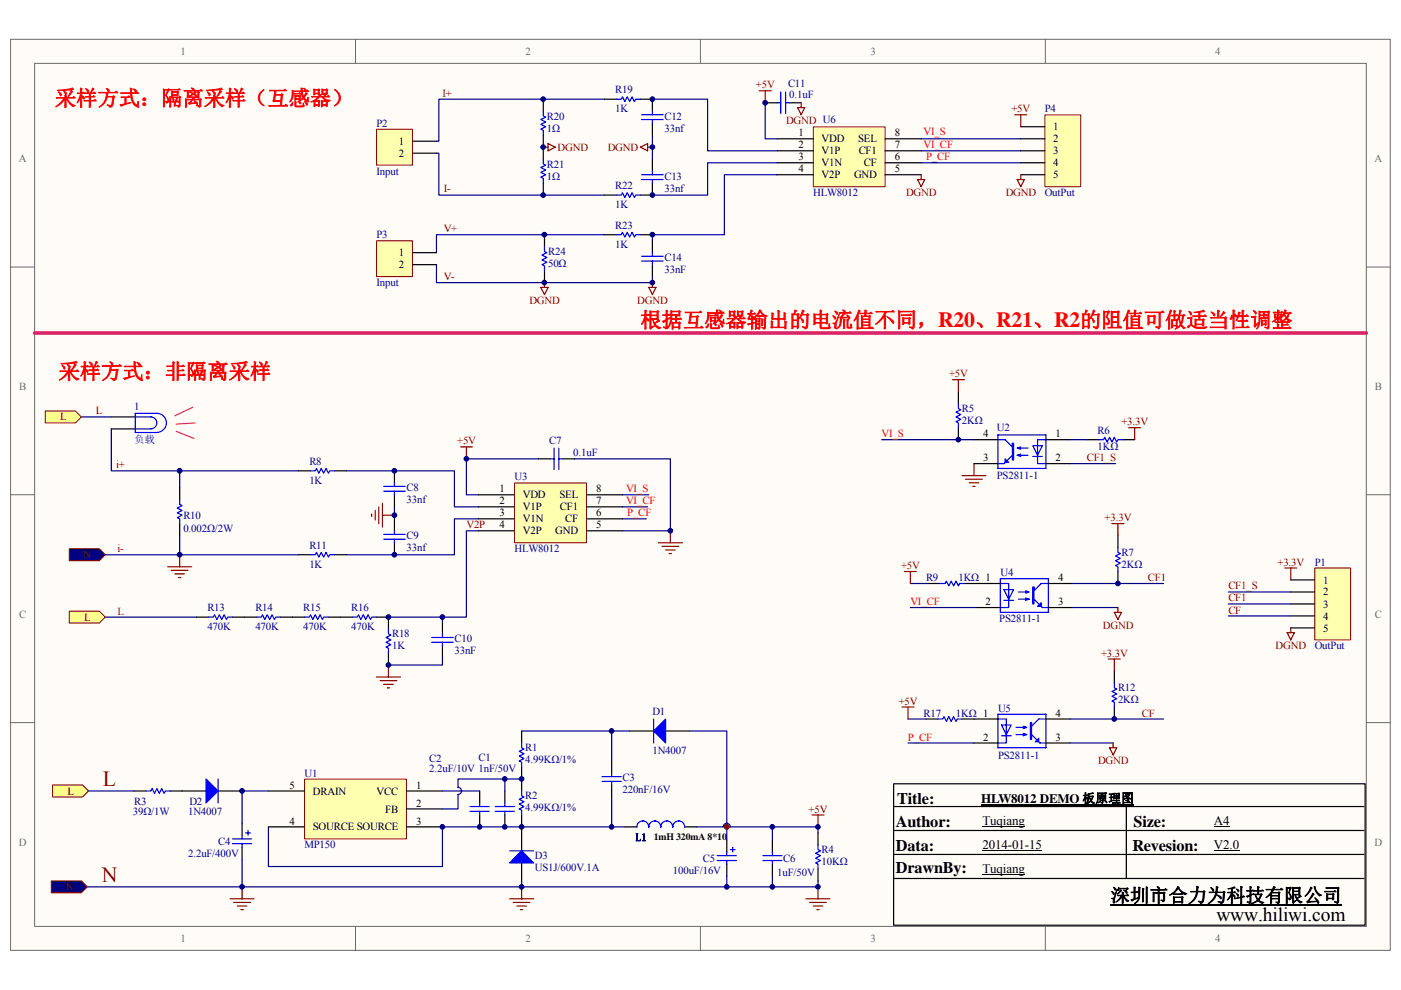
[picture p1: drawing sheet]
<svg xmlns="http://www.w3.org/2000/svg" width="297mm" height="210mm" viewBox="0 0 297 210" stroke-linecap="round" stroke-linejoin="round" font-family="sans-serif">
<path d="M2.3 8.4h292.5v193.2h-292.5z" fill="#fffcf8"/>
<path d="M2.2 8.3h292.6v193.3h-292.6z" fill="none" stroke="#696969" stroke-width=".21"/>
<path d="M7.4 13.5h282.3v183h-282.3z" fill="#fffcf8"/>
<g fill="none" stroke="#696969" stroke-width=".21">
<path d="M7.3 13.4h282.4v183.1h-282.4zM75.4 8.3v5.1M148.5 8.3v5.1M221.6 8.3v5.1M2.2 56.6h5.1M289.7 56.6h5.1M2.2 104.9h5.1M289.7 104.9h5.1M2.2 153.3h5.1M289.7 153.3h5.1M75.4 196.5v5.1M148.5 196.5v5.1"/>
<path d="M221.6 196.5v5.1"/>
</g>
<circle cx="154.1" cy="175.4" r=".49" fill="#000080" stroke="#000080" stroke-width=".21"/>
<path d="M28.4 167.8h2.6M36.1 167.8h7.6M46.2 167.8h5.1M189.5 176.1h99.7M189.5 171.1h99.7M238.8 171.1v15.2M189.5 181.2h99.7M189.5 186.3h99.7" fill="none" stroke="#000" stroke-width=".25"/>
<path d="M235.5 191.9h49" fill="none" stroke="#000" stroke-width=".38"/>
<path d="M208.3 175.4h9M257.4 175.4h3.3M208.3 180.4h12.6M208.3 185.5h9M257.4 180.4h5.3" fill="none" stroke="#000" stroke-width=".21"/>
<path d="M172.2 172.8h2.5M173.4 172.8v2.6M170.9 190.6h5.1M171.7 191.4h3.5M172.4 192.2h2.1M173.2 192.9h.5M173.4 188.1v2.5" fill="none" stroke="#800000" stroke-width=".25"/>
<path d="M31 167.8h1l.3-.5 .5 1 .5-1 .5 1 .5-1 .5 1 .2-.5h1.1M46.2 165.2v5.1" fill="none" stroke="#00f" stroke-width=".25"/>
<path d="M43.7 165.2l2.5 2.6-2.5 2.5z" fill="#00f" stroke="#00f" stroke-width=".25"/>
<path d="M11.1 166.5h6.4l1.3 1.3-1.3 1.2h-6.4z" fill-rule="evenodd" fill="#ffff80" stroke="#800000" stroke-width=".21"/>
<path d="M10.9 186.8h6.3l1.3 1.3-1.3 1.3h-6.3z" fill-rule="evenodd" fill="#000080" stroke="#800000" stroke-width=".21"/>
<path d="M110.6 155v2.6M101.7 167.8v2.5M101.7 172.8v2.6M110.6 162.7v5.1M110.6 172.8v2.6" fill="none" stroke="#000" stroke-width=".25"/>
<path d="M110.6 157.6v1l.5 .3-1 .5 1 .5-1 .5 1 .5-1 .5 .5 .2v1.1M99.6 172.1h4.1M99.6 171.1h4.1M101.7 170.3v.8M101.7 172.1v.7M110.6 167.8v1l.5 .2-1 .5 1 .6-1 .5 1 .5-1 .5 .5 .2v1" fill="none" stroke="#00f" stroke-width=".25"/>
<path d="M48.8 190.6h5.1M49.5 191.4h3.6M50.3 192.2h2M51.1 192.9h.5M51.3 188.1v2.5" fill="none" stroke="#800000" stroke-width=".25"/>
<path d="M64.6 165.3h21.6v12.6h-21.6z" fill="#ffffb0"/>
<path d="M64.6 165.2h21.6v12.7h-21.6z" fill="none" stroke="#800000" stroke-width=".21"/>
<g fill="none" stroke="#000" stroke-width=".25">
<path d="M83.6 99.9v2.5M114.1 97.3h2.6M119.2 97.3h2.6M83.6 104.9v2.6M83.6 110v2.6M83.6 115.1v2.6M93.8 131.9v2.6M93.8 137v2.5M133.5 155h5.1M141.1 155h5.1M51.3 174.6v2.6M51.3 179.7v2.6"/>
<path d="M56.9 167.8h7.7M56.9 175.4h7.7M86.2 167.8h7.6M86.2 171.6h7.6M86.2 175.4h7.6M107 167.8v2.5M107 172.8v2.6M110.6 175.4v5.1M129.7 161.4v2.6M129.7 166.5v2.5M132.5 175.4h2.5M145.2 175.4h2.5"/>
<path d="M154.1 178.2v2.5M163.8 178.2v2.5M173.4 176.7v2.5M208 170.7h32.4M110.6 183v5.1M154.1 183.3v2.5M163.8 183.3v2.5M173.4 184.3v2.5"/>
</g>
<g fill="none" stroke="#000080" stroke-width=".25">
<path d="M114.1 97.3h-15.2v7.6h2.5M121.8 97.3h20.3v15.3h-10.1M83.6 107.5v2.5M132 110h5.1M22.3 130.9h19.4M18.8 167.8h9.6M56.9 167.8h-5.6v6.8M56.9 175.4v8.4h36.9v-8.4h38.7M93.8 167.8h7.9M97.1 168.5v3.1h-3.3M107 165.2v2.6M110.6 165.2h-13.5v1.8a.75 .75 0 0 1 .8 .8 .75 .75 0 0 1-.8 .7"/>
<path d="M129.7 169v6.4M163.8 175.4v2.8M154.1 185.8v2.3"/>
</g>
<g fill="none" stroke="#00f" stroke-width=".25">
<path d="M116.7 97.3h.8M117.5 95v4.6M118.5 97.3h.7M118.5 95v4.6M81.3 104.2h4.6M81.3 103.2h4.6M81.3 114.4h4.6M81.3 113.3h4.6M83.6 102.4v.8M83.6 104.2v.7M83.6 112.6v.7M83.6 114.4v.7"/>
<path d="M91.5 135.2h4.6M91.5 136.2h4.6M93.8 134.5v.7M93.8 136.2v.8M138.6 152.5v5.1M49.3 177.9h4.1M49.3 178.9h4.1M51.3 177.2v.7M51.3 178.9v.8M52.1 176.7h1M52.6 176.1v1.1M105 172.1h4.1"/>
<path d="M105 171.1h4.1M107 170.3v.8M107 172.1v.7M127.6 165.7h4.1M127.6 164.7h4.1M129.7 164v.7M129.7 165.7v.8M135 175.4a1.27 1.27 0 0 1 1.3-1.3 1.26 1.26 0 0 1 1.2 1.3h.1a1.27 1.27 0 0 1 1.2-1.3 1.26 1.26 0 0 1 1.3 1.3 1.27 1.27 0 0 1 1.3-1.3 1.26 1.26 0 0 1 1.2 1.3 1.26 1.26 0 0 1 1.3-1.3 1.26 1.26 0 0 1 1.3 1.3M155.4 179.7v1M173.4 179.2v1l.5 .3-1 .5 1 .5-1 .5 1 .5-1 .5 .5 .3v1M108.1 180.5h5M152.1 182.5h4"/>
<path d="M152.1 181.5h4M154.1 180.7v.8M154.1 182.5v.8M154.9 180.2h1M161.7 182.5h4.1M161.7 181.5h4.1M163.8 180.7v.8M163.8 182.5v.8"/>
</g>
<g fill="#00f" stroke="#00f" stroke-width=".25">
<path d="M110.6 180.5l2.5 2.5h-5z"/>
<path d="M141.1 152.5v5.1l-2.5-2.6z"/>
</g>
<g fill="none" stroke="#800000" stroke-width=".25">
<path d="M97.6 94.8h2.6M98.9 94.8v2.5M78.8 109v.5M79.6 108.3v2M80.3 107.5v3.6M81.1 106.7v5.1M81.1 109.3h2.5M139.6 115.1h5.1M140.4 115.9h3.5M141.1 116.6h2M141.9 117.4h.5M142.1 112.6v2.5"/>
<path d="M79.8 143.6h5.1M80.6 144.4h3.5M81.3 145.1h2.1M82.1 145.9h.5M82.4 141.1v2.5M108.1 190.6h5M108.8 191.4h3.6M109.6 192.2h2M110.3 192.9h.5M110.6 188.1v2.5"/>
</g>
<path d="M109.1 102.4h15.2v12.7h-15.2z" fill="#ffffb0"/>
<path d="M109.1 102.4h15.2v12.7h-15.2z" fill="none" stroke="#800000" stroke-width=".21"/>
<g fill="none" stroke="#000" stroke-width=".25">
<path d="M23.6 88.4h5.1M23.6 91h5.1M63.3 99.9h2.5M70.9 99.9h2.6M203.2 83.1v2.5M203.2 90.7v2.6M206.5 93.3h5.1M206.5 98.3h5.1M221.8 93.3h5M221.8 98.3h5M230.4 93.3h2.6M238 93.3h2.6"/>
<path d="M38.1 103.4v2.6M38.1 111.1v2.5M63.3 117.7h2.5M70.9 117.7h2.6M101.4 104.9h7.7M101.4 107.5h7.7M101.4 110h7.7M101.4 112.6h7.7M124.3 104.9h7.7M124.3 107.5h7.7M124.3 110h7.7M124.3 112.6h7.7"/>
<path d="M237 113.6v2.5M41.7 130.9h2.5M49.3 130.9h5.1M59.5 130.9h5.1M69.6 130.9h5.1M79.8 130.9h2.6v2.5M82.4 138.5v2.6M196.8 123.8h2.6M204.5 123.8h7.6M207 128.9h5.1M222.3 123.8h5M222.3 128.9h5"/>
<path d="M237 121.2v2.6M196.3 152.5h2.6M204 152.5h7.6M206.5 157.6h5.1M221.8 152.5h5M221.8 157.6h5M236.3 142.3v2.6M236.3 150v2.5"/>
</g>
<g fill="none" stroke="#00f" stroke-width=".25">
<path d="M28.7 88.4h3.3a1.26 1.26 0 0 1 1.2 1.3 1.26 1.26 0 0 1-1.2 1.3h-3.3M33.3 91.7a2.02 2.02 0 0 0 2-2 2.02 2.02 0 0 0-2-2h-4.6v4h4.6M65.8 99.9h1l.3-.5 .5 1 .5-1 .5 1 .5-1 .5 1 .3-.5h1M203.2 85.6v1.1l.5 .2-1 .5 1 .5-1 .5 1 .5-1 .6 .5 .2v1M211.6 93.3h1.5l1.5 1.5M211.6 92.2h10.2v7.2h-10.2zM214.6 96.6l-1.8 1.7h-1.2M215.9 95h2M215.9 96.6h2M216.4 94.8l-.7 .2 .7 .3M216.4 96.3l-.7 .3 .7 .2M219 94.5h2l-1 2.1z"/>
<path d="M219 96.8h2M221.8 93.3h-1.8v5h1.8M233 93.3h1l.2-.5 .5 1 .5-1 .6 1 .5-1 .5 1 .2-.5h1M38.1 106v1l.5 .3-1 .5 1 .5-1 .5 1 .5-1 .5 .5 .2v1.1M65.8 117.7h1l.3-.5 .5 1 .5-1 .5 1 .5-1 .5 1 .3-.5h1M237 116.1v1.1l.5 .2-1 .5 1 .5-1 .5 1 .5-1 .6 .5 .2v1M44.2 130.9h1l.3-.5 .5 1 .5-1 .5 1 .5-1 .5 1 .3-.5h1M54.4 130.9h1l.2-.5 .6 1 .5-1 .5 1 .5-1 .5 1 .3-.5h1M64.6 130.9h1l.2-.5 .5 1 .5-1 .5 1 .6-1 .5 1 .2-.5h1M74.7 130.9h1.1l.2-.5 .5 1 .5-1 .5 1 .5-1 .5 1 .3-.5h1M82.4 133.4v1.1l.5 .2-1.1 .5 1.1 .5-1.1 .5 1.1 .5-1.1 .5 .6 .3v1M199.4 123.8h1l.3-.5 .5 1 .5-1 .5 1 .5-1 .5 1 .3-.5h1"/>
<path d="M212.1 123.8h1.8v5.1h-1.8M212.1 122.7h10.2v7.2h-10.2zM212.8 125.1h2.1l-1 2zM212.8 127.3h2.1M215.9 125.6h2M215.9 127.1h2M217.4 125.3l.8 .3-.8 .2M217.4 126.8l.8 .3-.8 .2M219.2 127.1l1.8 1.8h1.3M222.3 123.8h-1.6l-1.5 1.5M198.9 152.5h1l.2-.5 .6 1 .5-1 .5 1 .5-1 .5 1 .2-.5h1.1M211.6 152.5h1.8v5.1h-1.8"/>
<path d="M211.6 151.5h10.2v7.1h-10.2zM212.3 153.8h2.1l-1 2zM212.3 156.1h2.1M215.4 154.3h2M215.4 155.8h2M216.9 154l.8 .3-.8 .2M216.9 155.6l.8 .2-.8 .3M218.7 155.8l1.8 1.8h1.3M221.8 152.5h-1.6l-1.5 1.5M236.3 144.9v1l.5 .3-1 .5 1 .5-1 .5 1 .5-1 .5 .5 .2v1.1"/>
</g>
<g fill="none" stroke="#000080" stroke-width=".25">
<path d="M17.2 88.4h6.4M73.5 99.9h22.8v7.6h5.1M186.9 93.3h19.6M226.8 93.3h3.6M226.8 98.3h9.7M101.4 110h-5.1v7.7h-22.8M101.4 112.6h-2.5v18.3h-16.5M132 107.5h5.3M132 104.9h5.6M93.8 139.5v1.6h-11.4M93.8 130.9v1M193 123.8h3.8"/>
<path d="M193 128.9h14M227.3 123.8h19.4M227.3 128.9h9.7M192.5 152.5h3.8M192.5 157.6h14M226.8 152.5h19.9M226.8 157.6h9.2M236.3 152.5v.3"/>
</g>
<g fill="none" stroke="#800000" stroke-width=".25">
<path d="M239.3 90.7h2.5M240.6 90.7v2.6M38.1 117.7v2.5M235.8 111.1h2.5M237 111.1v2.5M35.6 120.2h5M36.3 121h3.6M37.1 121.7h2M37.8 122.5h.6M235 139.8h2.5M236.3 129.9h1.5l-.8 1.5zM236.3 139.8v2.5"/>
<path d="M237 128.9v1M235.2 158.6h1.6l-.8 1.5zM236 157.6v1"/>
</g>
<path d="M37.3 91.5l3.8 1.5M40.9 86.4l-3.8 1.8M41.4 89.7l-4.1 .3" fill="none" stroke="#da2467" stroke-width=".25"/>
<g fill="#00f" stroke="#00f" stroke-width=".25">
<path d="M213.1 97.3l.8 .8h-.8z"/>
<path d="M220.7 127.8v.8h-.7z"/>
<path d="M219.5 157.3l.7-.7v.7z"/>
<path d="M214.6 94h.3v3.6h-.3z" fill-rule="evenodd"/>
<path d="M219 124.5v3.6h.2v-3.6z" fill-rule="evenodd"/>
<path d="M218.5 153.3v3.5h.2v-3.5z" fill-rule="evenodd"/>
</g>
<path d="M278.8 120.5h7.6v15.2h-7.6z" fill="#ffffb0"/>
<path d="M278.8 120.5h7.6v15.2h-7.6z" fill="none" stroke="#800000" stroke-width=".21"/>
<path d="M273.7 123h5M273.7 125.6h5M273.7 128.1h5M273.7 130.6h5M273.7 133.2h5" fill="none" stroke="#000" stroke-width=".25"/>
<path d="M260.4 128.1h13.3M260.4 130.6h13.3M260.4 125.6h13.3" fill="none" stroke="#000080" stroke-width=".25"/>
<path d="M201.9 80.5h2.6M203.2 80.5v2.6M191.7 121.2h2.6M193 121.2v2.6M272.4 120.5h2.5M272.9 134.2h1.5l-.7 1.5zM273.7 120.5v2.5M273.7 133.2v1M191.2 150h2.6M192.5 150v2.5" fill="none" stroke="#800000" stroke-width=".25"/>
<g fill="#ffff80" stroke="#800000" stroke-width=".21">
<path d="M9.6 87.2h6.4l1.2 1.2-1.2 1.3h-6.4z" fill-rule="evenodd"/>
<path d="M14.7 129.6h6.4l1.2 1.3-1.2 1.3h-6.4z" fill-rule="evenodd"/>
</g>
<path d="M14.7 116.4h6.4l1.2 1.3-1.2 1.2h-6.4z" fill-rule="evenodd" fill="#000080" stroke="#800000" stroke-width=".21"/>
<path d="M161 19.3h2.5M162.2 19.3v2.5M206.5 98.3v2.6M204 100.9h5M204.7 101.6h3.6M205.5 102.4h2M206.2 103.2h.6" fill="none" stroke="#800000" stroke-width=".25"/>
<path d="M138.3 21v2.6M138.3 26.1v2.6M138.3 33.8v2.5M138.3 38.8v2.6M162.2 21.8h2.6M167.3 21.8h2.6M138.3 51.1v2.5M138.3 56.1v2.6" fill="none" stroke="#000" stroke-width=".25"/>
<g fill="none" stroke="#00f" stroke-width=".25">
<path d="M165.5 19.5v4.6M166.6 19.5v4.6M136 25.4h4.6M136 24.3h4.6M136 38.1h4.6M136 37.1h4.6M138.3 23.6v.7M138.3 25.4v.7M138.3 36.3v.8M138.3 38.1v.7M164.8 21.8h.7M166.6 21.8h.7"/>
<path d="M136 54.4h4.6M136 55.4h4.6M138.3 53.6v.8M138.3 55.4v.7"/>
</g>
<path d="M172.5 26.9h15.2v12.7h-15.2z" fill="#ffffb0"/>
<path d="M172.4 26.9h15.3v12.7h-15.3z" fill="none" stroke="#800000" stroke-width=".21"/>
<g fill="none" stroke="#000" stroke-width=".25">
<path d="M128.1 21h2.6M135.8 21h2.5M164.8 29.4h7.6M164.8 32h7.6M164.8 34.5h7.6M164.8 37.1h7.6M187.7 29.4h7.6M187.7 32h7.6M187.7 34.5h7.6M187.7 37.1h7.6M128.1 49.8h2.6M128.1 41.4h2.6"/>
<path d="M135.8 49.8h2.5M135.8 41.4h2.5"/>
</g>
<path d="M130.7 21h1l.3-.5 .5 1 .5-1 .5 1 .5-1 .5 1 .3-.5h1M130.7 49.8h1l.3-.5 .5 1 .5-1 .5 1 .5-1 .5 1 .3-.5h1M130.7 41.4h1l.3-.5 .5 1 .5-1 .5 1 .5-1 .5 1 .3-.5h1" fill="none" stroke="#00f" stroke-width=".25"/>
<path d="M79.9 27.4h7.5v7.6h-7.5z" fill="#ffffb0"/>
<path d="M79.8 27.4h7.6v7.6h-7.6z" fill="none" stroke="#800000" stroke-width=".21"/>
<path d="M87.5 30h5M87.5 32.5h5" fill="none" stroke="#000" stroke-width=".25"/>
<path d="M79.9 51.1h7.5v7.6h-7.5z" fill="#ffffb0"/>
<path d="M79.8 51.1h7.6v7.6h-7.6z" fill="none" stroke="#800000" stroke-width=".21"/>
<path d="M115.2 21v2.6M115.2 28.7v5.1M115.2 38.8v2.6M87.5 53.6h5M87.5 56.1h5M115.4 49.8v2.5M115.4 57.4v2.5" fill="none" stroke="#000" stroke-width=".25"/>
<path d="M115.2 23.6v1l.5 .2-1 .6 1 .5-1 .5 1 .5-1 .5 .5 .2v1.1M115.2 33.8v1l.5 .2-1 .5 1 .5-1 .6 1 .5-1 .5 .5 .2v1M115.4 52.3v1l.5 .3-1 .5 1 .5-1 .5 1 .5-1 .5 .5 .3v1" fill="none" stroke="#00f" stroke-width=".25"/>
<path d="M115.2 31.2h1M116.2 30.5l1.5 .7-1.5 .8zM135.8 31.2l1.5-.7v1.5zM137.3 31.2h1M169.1 22.8h1.5l-.7 1.5zM169.9 21.8v1M194.5 38.1h1.6l-.8 1.5zM195.3 37.1v1M115.4 59.9v1.1M138.3 59.9v1.1M114.7 61h1.5l-.8 1.5zM137.6 61h1.5l-.8 1.5z" fill="none" stroke="#800000" stroke-width=".25"/>
<path d="M92.5 32.5h.5v8.9h35.1M128.1 21h-35.1v9h-.5M138.3 21h11.7v11h14.8M138.3 28.7v5.1M162.2 21.8v7.6h2.6M164.8 34.5h-14.8v6.9h-11.7M164.8 37.1h-11.2v12.7h-15.3v1.3" fill="none" stroke="#000080" stroke-width=".25"/>
<path d="M221.5 24.4h7.6v15.2h-7.6z" fill="#ffffb0"/>
<path d="M221.5 24.4h7.6v15.2h-7.6z" fill="none" stroke="#800000" stroke-width=".21"/>
<path d="M216.4 26.9h5.1M216.4 29.4h5.1M216.4 32h5.1M216.4 34.5h5.1M216.4 37.1h5.1M189.5 166.2h99.9v30h-99.9z" fill="none" stroke="#000" stroke-width=".25"/>
<path d="M215.2 24.3h2.5M215.7 38.1h1.5l-.8 1.5zM216.4 24.3v2.6M216.4 37.1v1" fill="none" stroke="#800000" stroke-width=".25"/>
<g fill="none" stroke="#000080" stroke-width=".25">
<path d="M195.3 29.4h21.1M195.3 32h21.1M195.3 34.5h21.1M92.5 56.1v3.8h45.8v-1.2M128.1 49.8h-35.6v3.8M23.6 91v8.9h39.7M38.1 99.9v3.5M22.3 117.7h41M38.1 113.6v4.1M110.6 155h22.9M129.7 155v6.4M146.2 155h7.9v23.2"/>
<path d="M147.7 175.4h5.6a.75 .75 0 0 1 .8-.8 .75 .75 0 0 1 .7 .8h18.6v1.3M51.3 182.3v5.8M163.8 185.8v2.3M173.4 186.8v1.3h-154.9"/>
</g>
<path d="M7.3 70.6h282.4" fill="none" stroke="#da2467" stroke-width=".76"/>
<circle cx="154.1" cy="175.4" r=".49" fill="#800000" stroke="#800000" stroke-width=".21"/>
<g fill="#000080" stroke="#000080" stroke-width=".21">
<circle cx="38.1" cy="117.7" r=".5"/>
<circle cx="38.1" cy="99.9" r=".5"/>
<circle cx="51.3" cy="188.1" r=".5"/>
<circle cx="51.3" cy="167.8" r=".5"/>
<circle cx="82.3" cy="141" r=".49"/>
<circle cx="82.3" cy="130.9" r=".49"/>
<circle cx="83.6" cy="117.7" r=".49"/>
<circle cx="83.6" cy="109.3" r=".5"/>
<circle cx="83.6" cy="99.9" r=".49"/>
<circle cx="93.8" cy="175.4" r=".5"/>
<circle cx="93.8" cy="130.9" r=".5"/>
<circle cx="98.9" cy="97.3" r=".49"/>
<circle cx="101.7" cy="175.4" r=".49"/>
<circle cx="107" cy="175.4" r=".5"/>
<circle cx="107" cy="165.2" r=".5"/>
<circle cx="110.6" cy="188.1" r=".49"/>
<circle cx="110.6" cy="175.4" r=".49"/>
<circle cx="110.6" cy="165.2" r=".49"/>
<circle cx="115.2" cy="41.4" r=".49"/>
<circle cx="115.2" cy="31.2" r=".49"/>
<circle cx="115.2" cy="21" r=".49"/>
<circle cx="115.4" cy="59.9" r=".49"/>
<circle cx="115.4" cy="49.8" r=".49"/>
<circle cx="129.7" cy="175.4" r=".49"/>
<circle cx="129.7" cy="155" r=".49"/>
<circle cx="138.3" cy="59.9" r=".49"/>
<circle cx="138.3" cy="49.8" r=".49"/>
<circle cx="138.3" cy="41.4" r=".49"/>
<circle cx="138.3" cy="31.2" r=".49"/>
<circle cx="138.3" cy="21" r=".49"/>
<circle cx="142.1" cy="112.6" r=".49"/>
<circle cx="154.1" cy="188.1" r=".49"/>
<circle cx="162.2" cy="21.8" r=".5"/>
<circle cx="163.7" cy="188.1" r=".5"/>
<circle cx="163.8" cy="175.4" r=".5"/>
<circle cx="173.4" cy="188.1" r=".49"/>
<circle cx="173.4" cy="175.4" r=".49"/>
<circle cx="203.2" cy="93.2" r=".5"/>
<circle cx="236.2" cy="152.5" r=".5"/>
<circle cx="237" cy="123.8" r=".49"/>
</g>
<g font-size="4.6" fill="#800000">
<text x="21.8" y="166.8">L</text>
<text x="21.6" y="187.1">N</text>
</g>
<g font-size="4.5" fill="#f00">
<text x="11.7" y="22.4">采样方式：隔离采样（互感器）</text>
<text x="135.8" y="69.4">根据互感器输出的电流值不同，R20、R21、R2的阻值可做适当性调整</text>
<text x="12.4" y="80.3">采样方式：非隔离采样</text>
</g>
<text font-size="4.1" x="257.9" y="195.3">www.hiliwi.com</text>
<text font-size="4" x="235.5" y="191.3">深圳市合力为科技有限公司</text>
<g font-size="3.4">
<text x="190.2" y="170.6">Title:</text>
<text x="190" y="175.5">Author:</text>
<text x="240.3" y="175.5">Size:</text>
<text x="190" y="185.1">DrawnBy:</text>
<text x="190" y="180.5">Data:</text>
<text x="240.1" y="180.5">Revesion:</text>
</g>
<g font-size="2.8">
<text x="208" y="170.2">HLW8012 DEMO 板原理图</text>
<text x="208.3" y="175">Tuqiang</text>
<text x="257.4" y="175">A4</text>
<text x="208.3" y="180.1">2014-01-15</text>
<text x="208.3" y="185.2">Tuqiang</text>
<text x="257.4" y="180.1">V2.0</text>
</g>
<g font-size="2.3" fill="#696969">
<text x="38.3" y="11.6">1</text>
<text x="111.4" y="11.6">2</text>
<text x="184.5" y="11.6">3</text>
<text x="257.7" y="11.6">4</text>
<text x="4" y="34.5">A</text>
<text x="291.4" y="34.5">A</text>
<text x="4" y="82.8">B</text>
<text x="291.5" y="82.8">B</text>
<text x="4" y="131.1">C</text>
<text x="291.5" y="131.1">C</text>
<text x="4" y="179.4">D</text>
<text x="291.4" y="179.4">D</text>
<text x="38.3" y="199.8">1</text>
<text x="111.4" y="199.8">2</text>
<text x="184.5" y="199.8">3</text>
<text x="257.7" y="199.8">4</text>
</g>
<g font-size="2.3" fill="#800000">
<text x="93.8" y="20.5">I+</text>
<text x="160.3" y="18.8">+5V</text>
<text x="214.4" y="23.8">+5V</text>
<text x="166.7" y="26.3">DGND U6</text>
<text x="118.2" y="32">DGND</text>
<text x="128.8" y="32">DGND</text>
<text x="94.1" y="40.6">I-</text>
<text x="192.1" y="41.6">DGND</text>
<text x="213.2" y="41.6">DGND</text>
<text x="94.1" y="49.3">V+</text>
<text x="94.1" y="59.4">V-</text>
<text x="112.2" y="64.5">DGND</text>
<text x="135.1" y="64.5">DGND</text>
<text x="201.2" y="80">+5V</text>
<text x="12.8" y="89.2">L</text>
<text x="20.3" y="87.9">L</text>
<text x="96.9" y="94.3">+5V</text>
<text x="237.8" y="90.2">+3.3V</text>
<text x="24.6" y="99.4">i+</text>
<text x="230.4" y="97.8">CF1_S</text>
<text x="98.9" y="112.1">V2P</text>
<text x="234.2" y="110.6">+3.3V</text>
<text x="17.7" y="118.4">N</text>
<text x="24.9" y="117.2">i-</text>
<text x="270.8" y="120">+3.3V</text>
<text x="191" y="120.7">+5V</text>
<text x="243.4" y="123.3">CF1</text>
<text x="260.4" y="125">CF1_S</text>
<text x="17.9" y="131.7">L</text>
<text x="24.9" y="130.4">L</text>
<text x="260.4" y="127.6">CF1</text>
<text x="260.4" y="130.1">CF</text>
<text x="233.8" y="133.4">DGND</text>
<text x="270.5" y="137.7">DGND</text>
<text x="233.4" y="139.3">+3.3V</text>
<text x="190.5" y="149.5">+5V</text>
<text x="242.1" y="152">CF</text>
<text x="232.8" y="162.1">DGND</text>
<text x="14.3" y="168.5">L</text>
<text x="171.4" y="172.3">+5V</text>
<text x="13.9" y="188.9">N</text>
</g>
<g font-size="2.3" fill="#000080">
<text x="130.4" y="19.8">R19</text>
<text x="130.4" y="23.8">1K</text>
<text x="167.1" y="18.5">C11</text>
<text x="167.3" y="20.8">0.1uF</text>
<text x="221.5" y="23.8">P4</text>
<text x="79.8" y="26.9">P2</text>
<text x="115.9" y="25.4">R20</text>
<text x="115.9" y="27.9">1Ω</text>
<text x="140.9" y="25.4">C12</text>
<text x="140.9" y="27.9">33nf</text>
<text x="115.9" y="35.5">R21</text>
<text x="79.8" y="37.1">Input</text>
<text x="115.9" y="38.1">1Ω</text>
<text x="130.4" y="40.1">R22</text>
<text x="140.9" y="38.1">C13</text>
<text x="140.9" y="40.6">33nf</text>
<text x="172.4" y="41.6">HLW8012</text>
<text x="221.5" y="41.6">OutPut</text>
<text x="130.4" y="44.2">1K</text>
<text x="79.8" y="50.5">P3</text>
<text x="130.4" y="48.5">R23</text>
<text x="130.4" y="52.6">1K</text>
<text x="116.2" y="54.1">R24</text>
<text x="116.2" y="56.6">50Ω</text>
<text x="140.9" y="55.4">C14</text>
<text x="140.9" y="57.9">33nF</text>
<text x="79.8" y="60.7">Input</text>
<text x="28.4" y="86.9">1</text>
<text x="204" y="87.4">R5</text>
<text x="204" y="89.9">2KΩ</text>
<text x="116.5" y="94.3">C7</text>
<text x="211.3" y="91.5">U2</text>
<text x="232.7" y="92">R6</text>
<text x="232.7" y="95.5">1KΩ</text>
<text x="65.6" y="98.6">R8</text>
<text x="109.1" y="101.9">U3</text>
<text x="121.5" y="96.8">0.1uF</text>
<text x="211.3" y="101.6">PS2811-1</text>
<text x="65.6" y="102.7">1K</text>
<text x="86.2" y="104.2">C8</text>
<text x="86.2" y="106.7">33nf</text>
<text x="38.9" y="110">R10</text>
<text x="38.9" y="112.8">0.002Ω/2W</text>
<text x="65.6" y="116.4">R11</text>
<text x="86.2" y="114.4">C9</text>
<text x="86.2" y="116.9">33nf</text>
<text x="109.1" y="117.2">HLW8012</text>
<text x="237.8" y="117.9">R7</text>
<text x="278.8" y="120">P1</text>
<text x="65.6" y="120.5">1K</text>
<text x="196.3" y="123.3">R9</text>
<text x="203.2" y="123.3">1KΩ 1</text>
<text x="212.1" y="122.2">U4</text>
<text x="237.8" y="120.5">2KΩ</text>
<text x="44" y="129.6">R13</text>
<text x="54.1" y="129.6">R14</text>
<text x="64.3" y="129.6">R15</text>
<text x="74.5" y="129.6">R16</text>
<text x="211.9" y="131.9">PS2811-1</text>
<text x="44" y="133.7">470K</text>
<text x="54.1" y="133.7">470K</text>
<text x="64.3" y="133.7">470K</text>
<text x="74.5" y="133.7">470K</text>
<text x="83.1" y="135.2">R18</text>
<text x="83.1" y="137.8">1K</text>
<text x="96.4" y="136.2">C10</text>
<text x="278.8" y="137.8">OutPut</text>
<text x="96.4" y="138.8">33nF</text>
<text x="237" y="146.6">R12</text>
<text x="237" y="149.2">2KΩ</text>
<text x="138.3" y="151.7">D1</text>
<text x="195.8" y="152">R17</text>
<text x="202.7" y="152">1KΩ 1</text>
<text x="211.6" y="151">U5</text>
<text x="91" y="161.6">C2</text>
<text x="101.4" y="161.4">C1</text>
<text x="111.4" y="159.4">R1</text>
<text x="111.4" y="161.9">4.99KΩ/1%</text>
<text x="138.3" y="159.9">1N4007</text>
<text x="211.6" y="160.9">PS2811-1</text>
<text x="64.6" y="164.7">U1</text>
<text x="91" y="163.7">2.2uF/10V 1nF/50V</text>
<text x="132" y="165.7">C3</text>
<text x="28.2" y="172.8">39Ω/1W</text>
<text x="28.4" y="170.8">R3</text>
<text x="39.9" y="172.8">1N4007</text>
<text x="40.1" y="170.8">D2</text>
<text x="111.4" y="169.5">R2</text>
<text x="111.4" y="172.1">4.99KΩ/1%</text>
<text x="132" y="168.3">220nF/16V</text>
<text x="46.2" y="179.2">C4</text>
<text x="64.6" y="180">MP150</text>
<text x="134.8" y="178.4">L1</text>
<text x="39.9" y="181.7">2.2uF/400V</text>
<text x="113.4" y="182.2">D3</text>
<text x="113.4" y="184.8">US1J/600V.1A</text>
<text x="142.7" y="185.3">100uF/16V</text>
<text x="149" y="182.8">C5</text>
<text x="164.8" y="185.8">1uF/50V</text>
<text x="166.1" y="182.8">C6</text>
<text x="174.2" y="181">R4</text>
<text x="174.2" y="183.5">10KΩ</text>
</g>
<g font-size="2.3">
<text x="169.3" y="28.9">1</text>
<text x="189.7" y="28.9">8</text>
<text x="223.3" y="27.6">1</text>
<text x="84.6" y="30.7">1</text>
<text x="84.6" y="33.3">2</text>
<text x="169.3" y="31.5">2</text>
<text x="169.3" y="34">3</text>
<text x="174.2" y="30.2">VDD</text>
<text x="174.2" y="32.7">V1P</text>
<text x="174.2" y="35.3">V1N</text>
<text x="182" y="30.2">SEL</text>
<text x="182.1" y="32.7">CF1</text>
<text x="183.2" y="35.3">CF</text>
<text x="189.7" y="34">6</text>
<text x="189.7" y="31.5">7</text>
<text x="223.3" y="30.2">2</text>
<text x="223.3" y="32.7">3</text>
<text x="223.3" y="35.3">4</text>
<text x="169.3" y="36.6">4</text>
<text x="174.2" y="37.8">V2P</text>
<text x="181.1" y="37.8">GND</text>
<text x="189.7" y="36.6">5</text>
<text x="223.3" y="37.8">5</text>
<text x="84.6" y="54.4">1</text>
<text x="84.6" y="56.9">2</text>
<text x="208.4" y="92.8">4</text>
<text x="223.8" y="92.8">1</text>
<text x="208.4" y="97.8">3</text>
<text x="223.8" y="97.8">2</text>
<text x="105.9" y="104.4">1</text>
<text x="105.9" y="107">2</text>
<text x="110.9" y="105.7">VDD</text>
<text x="118.6" y="105.7">SEL</text>
<text x="126.4" y="107">7</text>
<text x="126.4" y="104.4">8</text>
<text x="105.9" y="109.5">3</text>
<text x="105.9" y="112.1">4</text>
<text x="110.9" y="108.2">V1P</text>
<text x="110.9" y="110.8">V1N</text>
<text x="110.9" y="113.3">V2P</text>
<text x="117.7" y="113.3">GND</text>
<text x="118.7" y="108.2">CF1</text>
<text x="119.8" y="110.8">CF</text>
<text x="126.4" y="109.5">6</text>
<text x="126.4" y="112.1">5</text>
<text x="224.3" y="123.3">4</text>
<text x="280.5" y="123.8">1</text>
<text x="209" y="128.3">2</text>
<text x="224.3" y="128.3">3</text>
<text x="280.5" y="126.3">2</text>
<text x="280.5" y="128.9">3</text>
<text x="280.5" y="131.4">4</text>
<text x="280.5" y="133.9">5</text>
<text x="223.8" y="152">4</text>
<text x="208.4" y="157.1">2</text>
<text x="223.8" y="157.1">3</text>
<text x="61.4" y="167.3">5</text>
<text x="88.2" y="167.3">1</text>
<text x="66.4" y="168.5">DRAIN</text>
<text x="79.8" y="168.5">VCC</text>
<text x="81.7" y="172.3">FB</text>
<text x="88.2" y="171.1">2</text>
<text x="61.4" y="174.9">4</text>
<text x="66.4" y="176.1">SOURCE SOURCE</text>
<text x="88.2" y="174.9">3</text>
</g>
<g font-size="2.3" fill="#f00">
<text x="195.8" y="28.7">VI_S</text>
<text x="195.8" y="31.5">VI_CF</text>
<text x="196.3" y="34">P_CF</text>
<text x="186.9" y="92.8">VI_S</text>
<text x="132.7" y="104.4">VI_S</text>
<text x="132.7" y="107">VI_CF</text>
<text x="133" y="109.5">P_CF</text>
<text x="193" y="128.3">VI_CF</text>
<text x="192.5" y="157.1">P_CF</text>
</g>
<text font-size="2.2" fill="#000080" x="28.4" y="94">负载</text>
<text font-size="2.1" fill="#080d02" x="138.6" y="178.3">1mH 320mA 8*10</text>
</svg>
